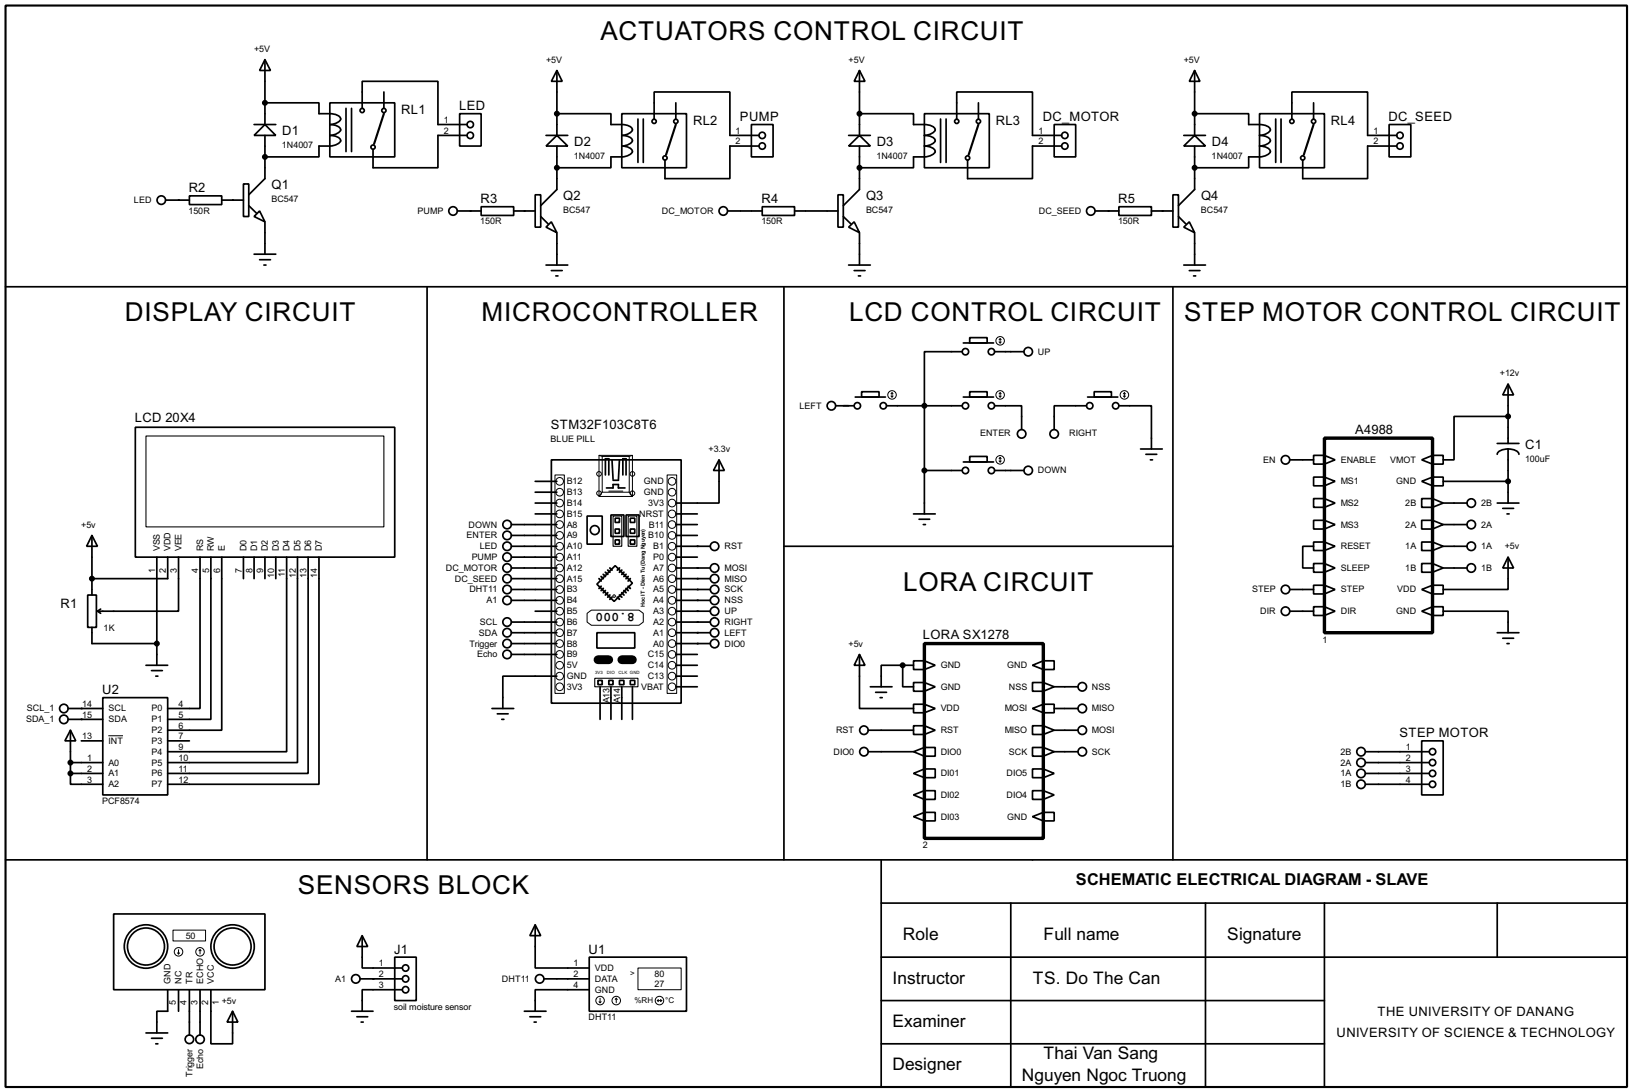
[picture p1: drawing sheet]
<svg xmlns="http://www.w3.org/2000/svg" width="383mm" height="256mm" viewBox="0 0 383 256" stroke-linecap="round" stroke-linejoin="round" font-family="sans-serif">
<path d="M1.3 1.3h381v254h-381zM90.2 26.7l-2.3 7.1M158.8 29.3l-2.3 7.1M229.9 29.3l-2.3 7.1M308.7 29.3l-2.3 7.1" fill="none" stroke="#000" stroke-width=".5"/>
<g fill="none" stroke="#000" stroke-width=".4">
<path d="M62.3 14l1.3 2.6h-2.6zM62.3 14v15.3M130.9 16.6l1.2 2.5h-2.5zM130.9 16.6v15.2M202 16.6l1.3 2.5h-2.6zM202 16.6v15.2M280.7 16.6l1.3 2.5h-2.5zM280.7 16.6v15.2M59.7 29.3h5.1M62.3 29.3l2.5 2.5h-5.1zM62.3 24.2h12.7v2.5a8.7 8.7 0 0 1 4.2 .3 .88 .88 0 0 1 .7 1.2 3.2 3.2 0 0 1-2.4 1.1h.6a2.08 2.08 0 0 1 2 1.2 2.76 2.76 0 0 1-2.6 1.3h.6a2.08 2.08 0 0 1 2 1.3 2.75 2.75 0 0 1-2.6 1.2h-2.5v2.6h-12.7M62.3 31.8v10.2l-3.8 3.8"/>
<path d="M77.5 24.2h15.3v12.7h-15.3zM81.3 25.5v10.1M82.6 25.5v10.1M85.1 25.5v-6.4h17.8v10.2h6.9M90.2 21.6v3.9M108 26.7h5.1v7.6h-5.1zM109.8 31.8h-6.9v7.6h-15.2v-4.3M128.3 34.3l2.6-2.5 2.5 2.5zM128.3 31.8h5.1M130.9 26.7h12.7v2.6a8.4 8.4 0 0 1 4.2 .3 .88 .88 0 0 1 .8 .9 .88 .88 0 0 1-.8 .8l-1.7 .5h.6a2.01 2.01 0 0 1 1.9 1.3 2.65 2.65 0 0 1-2.5 1.2 2.29 2.29 0 0 1 2.5 1.3 2.65 2.65 0 0 1-2.5 1.3h-2.5v2.5h-12.7M130.9 34.3v10.2l-3.8 3.8M146.1 26.7h15.2v12.7h-15.2z"/>
<path d="M149.9 28v10.2M151.2 28v10.2M153.7 28v-6.4h17.8v10.2h6.9M158.8 24.2v3.8M176.6 29.3h5.1v7.6h-5.1zM178.4 34.3h-6.9v7.7h-15.2v-4.4M199.4 34.3l2.6-2.5 2.5 2.5zM199.4 31.8h5.1M202 26.7h12.7v2.6a8.7 8.7 0 0 1 4.2 .3 .87 .87 0 0 1 .7 1.2l-.2 .3a3.7 3.7 0 0 1-2.2 .7h.6a2.08 2.08 0 0 1 2 1.3 2.75 2.75 0 0 1-2.6 1.2 2.37 2.37 0 0 1 2.6 1.3 2.75 2.75 0 0 1-2.6 1.3h-2.5v2.5h-12.7M202 34.3v10.2l-3.8 3.8M217.2 26.7h15.3v12.7h-15.3zM221 28v10.2"/>
<path d="M222.3 28v10.2M224.8 28v-6.4h17.8v10.2h6.9M229.9 24.2v3.8M247.7 29.3h5.1v7.6h-5.1zM249.5 34.3h-6.9v7.7h-15.2v-4.4M278.2 34.3l2.5-2.5 2.6 2.5zM278.2 31.8h5.1M280.7 26.7h12.7v2.6a8.7 8.7 0 0 1 4.3 .3 .87 .87 0 0 1 .7 1.2l-.3 .3a3.7 3.7 0 0 1-2.1 .7h.6a2.08 2.08 0 0 1 1.9 1.3 2.75 2.75 0 0 1-2.5 1.2 2.37 2.37 0 0 1 2.5 1.3 2.75 2.75 0 0 1-2.5 1.3h-2.6v2.5h-12.7M280.7 34.3v10.2l-3.8 3.8M296 26.7h15.2v12.7h-15.2zM299.8 28v10.2M301 28v10.2"/>
<path d="M303.6 28v-6.4h17.8v10.2h6.8M308.7 24.2v3.8M326.4 29.3h5.1v7.6h-5.1zM328.2 34.3h-6.8v7.7h-15.3v-4.4M38.9 47h5.6M44.5 46h7.6v2.1h-7.6zM52.1 47h5.1M57.2 43.2h1.3v7.7h-1.3zM58.5 48.3l1.8 1.8M59.7 50.9l1.3-1.3 1.3 2.5zM59.7 59.7h5.1M62.3 52.1v7.6"/>
<path d="M107.5 49.6h5.6M113.1 48.6h7.6v2h-7.6zM120.7 49.6h5.1M125.8 45.8h1.3v7.6h-1.3zM127.1 50.9l1.7 1.7M128.3 53.4l1.3-1.3 1.3 2.6zM130.9 54.7v7.6M171 49.6h8.1M179.1 48.6h7.6v2h-7.6zM186.7 49.6h10.2M196.9 45.8h1.3v7.6h-1.3zM198.2 50.9l1.8 1.7"/>
<path d="M199.4 53.4l1.3-1.3 1.3 2.6zM202 54.7v7.6M257.4 49.6h5.5M262.9 48.6h7.7v2h-7.7zM270.6 49.6h5M275.6 45.8h1.3v7.6h-1.3zM276.9 50.9l1.8 1.7M278.2 53.4l1.3-1.3 1.2 2.6zM280.7 54.7v7.6M1.3 67.4h381M61 61h2.6M62 62.3h.5"/>
<path d="M100.4 67.4v134.6M128.3 62.3h5.1M129.6 63.6h2.5M130.6 64.8h.5M184.2 67.4v134.6M199.4 62.3h5.1M200.7 63.6h2.6M201.7 64.8h.5M227.9 79.3h4.1v1.3h-4.1zM275.6 67.4v134.6M278.2 62.3h5.1M279.5 63.6h2.5"/>
<path d="M280.5 64.8h.5M196.4 95.3h4.3M201 93.3h7.1M202.5 92h4.1v1.3h-4.1zM208.3 95.3h17.8M226.1 82.6h-8.9v38.1M226.4 93.3h7.1M226.4 80.6h7.1M227.9 92h4.1v1.3h-4.1zM233.7 95.3h6.4v5.6M233.7 82.6h6.9M255.3 95.3h-7.6v5.6"/>
<path d="M255.6 93.3h7.1M257.1 92h4.1v1.3h-4.1zM262.9 95.3h7.7v10.2M354.4 90.2l1.3 2.6h-2.6zM354.4 97.8h-12.7v10.2h-2.6M354.4 90.2v14M31.8 100.4h61v30.5h-61zM125.8 118.2h5.1M125.8 113.1h5.1M125.8 115.6h5.1M129.6 108h30.5v57.2h-30.5zM142.3 111.6v-3.8h.8v3.8"/>
<path d="M142.5 114.6h1.6v-.8h1.2v.8h1.6M143.8 108l.3 4.6M145.6 108l-.3 4.8h-1.2M146.4 111.6v-3.8h.7v3.8M169 108l1.2 2.5h-2.5zM169 108v10.2h-10.2M217.2 110.5h8.9M226.4 108.5h7.1M227.9 107.2h4.1v1.3h-4.1zM233.7 110.5h6.9M268 105.5h5.1M269.3 106.7h2.5"/>
<path d="M270.3 108h.5M303.1 108h5.6M308.7 107h2.5l2.5 1-2.5 1h-2.5zM308.7 112.1h2.5l2.5 1-2.5 1h-2.5zM308.7 117.1h2.5l2.5 1.1-2.5 1h-2.5zM311.2 107v2M311.2 112.1v2M311.2 117.1v2.1M334.1 117.1h2.5l2.5 1.1-2.5 1h-2.5zM334.1 108l2.5-1h2.5v2h-2.5zM334.1 113.1l2.5-1h2.5v2h-2.5zM336.6 107v2"/>
<path d="M336.6 112.1v2M336.6 117.1v2.1M339.1 118.2h5.6M339.1 113.1h15.3M351.8 118.2h5.1M351.8 104.2h5.1M353.1 119.4h2.6M354.4 105.5h.6a2.03 2.03 0 0 1 1.9 1.2M354.4 105.5h-.7a2.08 2.08 0 0 0-1.9 1.2M354.4 105.5v12.7M20.6 139.8h2.1v7.6h-2.1zM21.6 125.8l1.3 2.5h-2.5z"/>
<path d="M21.6 125.8v14M36.9 130.9v25.4M39.4 130.9v5h-17.8M42 130.9v12.7h-19.1M47 130.9v35.5h-7.6M49.6 130.9v38.1h-10.2M52.1 130.9v40.6h-12.7M57.2 130.9v5M59.7 130.9v5M62.3 130.9v5M64.8 130.9v5M67.4 130.9v45.7h-28"/>
<path d="M69.9 130.9v48.2h-30.5M72.4 130.9v50.8h-33M75 130.9v53.3h-35.6M120.2 135.9h10.7M120.2 138.5h10.7M120.2 123.2h10.7M120.2 128.3h10.7M120.2 133.4h10.7M120.2 125.8h10.7M120.2 130.9h10.7M125.8 120.7h5.1M138 121.2h3.5v6.6h-3.5z"/>
<path d="M143.6 121h3v5h-3zM144.6 132.9l4 4.1-4.3 4.3-4-4.1zM144.6 124.3h1v1h-1zM144.6 126.8h1v1h-1zM144.6 121.7h1v1h-1zM147.1 121h3.1v5h-3.1zM148.1 124.3h1.1v1h-1.1zM148.1 126.8h1.1v1h-1.1zM148.1 121.7h1.1v1h-1.1zM158.8 135.9h8.1M158.8 138.5h8.1M158.8 123.2h5.1"/>
<path d="M158.8 128.3h8.1M158.8 133.4h8.1M158.8 125.8h5.1M158.8 130.9h5.1M158.8 120.7h5.1M184.2 128.3h91.4M214.7 120.7h5.1M216 122h2.5M217 123.2h.5M303.1 138.5h5.6M308.7 122.2h2.5l2.5 1-2.5 1.1h-2.5zM308.7 127.3h2.5l2.5 1-2.5 1h-2.5z"/>
<path d="M308.7 132.4h2.5l2.5 1-2.5 1h-2.5zM308.7 137.5h2.5l2.5 1-2.5 1h-2.5zM308.7 128.3h-2.6v5.1h2.6M311.2 122.2v2.1M311.2 127.3v2M311.2 132.4v2M311.2 137.5v2M334.1 122.2h2.5l2.5 1-2.5 1.1h-2.5zM334.1 127.3h2.5l2.5 1-2.5 1h-2.5zM334.1 132.4h2.5l2.5 1-2.5 1h-2.5zM334.1 138.5l2.5-1h2.5v2h-2.5zM336.6 122.2v2.1"/>
<path d="M336.6 127.3v2M336.6 132.4v2M336.6 137.5v2M339.1 123.2h5.6M339.1 128.3h5.6M339.1 133.4h5.6M354.1 120.7h.5M354.4 130.9l1.3 2.5h-2.6zM354.4 130.9v7.6h-15.3M21.6 147.4v3.8h15.3M22.9 143.6l.8 .5M23.7 143.1l-.8 .5"/>
<path d="M34.3 156.3h5.1M35.6 157.5h2.6M36.6 158.8h.5M120.2 151.2h10.7M120.2 146.1h10.7M120.2 148.6h10.7M120.2 141h10.7M120.2 153.7h10.7M125.8 143.6h5.1M130.9 158.8h-12.7v7.6M140.3 148.6h8.9v3.6h-8.9zM140.5 159.8h1v1h-1z"/>
<path d="M140.5 154.2h2.6v1.6h-2.6zM143.1 159.8h1v1h-1zM145.6 159.8h1v1h-1zM146.1 154.2h2.5v1.6h-2.5zM148.1 159.8h1.1v1h-1.1zM158.8 151.2h8.1M158.8 143.6h8.1M158.8 156.3h5.1M158.8 146.1h8.1M158.8 148.6h8.1M158.8 141h8.1M158.8 153.7h5.1"/>
<path d="M158.8 158.8h5.1M202 153.7l1.3 2.6h-2.6zM202 153.7v12.7h12.7M212.1 156.3h-5v5M212.1 156.3v5h2.6M212.1 156.3h2.6M214.7 155.2h2.5l2.6 1.1-2.6 1h-2.5zM217.2 155.2v2.1M242.6 156.3l2.6-1.1h2.5v2.1h-2.5zM245.2 155.2v2.1M303.1 143.6h5.6M308.7 142.5h2.5l2.5 1.1-2.5 1h-2.5z"/>
<path d="M311.2 142.5v2.1M334.1 143.6l2.5-1.1h2.5v2.1h-2.5zM336.6 142.5v2.1M339.1 143.6h15.3v5M351.8 148.6h5.1M353.1 149.9h2.6M354.1 151.2h.5M16.1 166.4h8.1M16.1 169h8.1M16.6 171.5l1.2 2.5h-2.5zM16.6 171.5v10.2M16.6 179.1h7.6"/>
<path d="M19.1 174h5.1M24.2 163.9h15.2v22.8h-15.2zM39.4 174h5.1M115.6 166.4h5.1M116.9 167.7h2.5M117.9 169h.5M141 161.3v7.7M143.6 161.3v7.7M146.1 161.3v7.7M148.6 161.3v7.7M158.8 161.3h5.1M204 171.5h10.7"/>
<path d="M204 176.6h10.7M204.5 161.3h5.1M205.8 162.6h2.5M206.8 163.9h.5M214.7 160.3h2.5l2.6 1-2.6 1.1h-2.5zM214.7 165.4h2.5l2.6 1-2.6 1h-2.5zM214.7 170.5h2.5l2.6 1-2.6 1h-2.5zM214.7 176.6l2.5-1h2.6v2h-2.6zM217.2 160.3v2.1M217.2 165.4v2M217.2 170.5v2M217.2 175.6v2"/>
<path d="M242.6 166.4l2.6-1h2.5v2h-2.5zM242.6 160.3h2.6l2.5 1-2.5 1.1h-2.6zM242.6 170.5h2.6l2.5 1-2.5 1h-2.6zM242.6 175.6h2.6l2.5 1-2.5 1h-2.6zM245.2 160.3v2.1M245.2 165.4v2M245.2 170.5v2M245.2 175.6v2M247.7 171.5h5.6M247.7 176.6h5.6M247.7 166.4h5.6M247.7 161.3h5.6"/>
<path d="M320.9 179.1h14.9M320.9 176.6h14.9M334.1 174h5v12.7h-5zM16.6 181.7v2.5h7.6M16.6 181.7h7.6M214.7 181.7l2.5-1.1h2.6v2.1h-2.6zM214.7 186.7l2.5-1h2.6v2.1h-2.6zM214.7 191.8l2.5-1h2.6v2h-2.6zM217.2 180.6v2.1M217.2 185.7v2.1M217.2 190.8v2M242.6 191.8l2.6-1h2.5v2h-2.5z"/>
<path d="M242.6 180.6h2.6l2.5 1.1-2.5 1h-2.6zM242.6 185.7h2.6l2.5 1-2.5 1.1h-2.6zM245.2 180.6v2.1M245.2 185.7v2.1M245.2 190.8v2M320.9 181.7h14.9M320.9 184.2h14.9M1.3 202h381M26.7 214.7h35.6v17.8h-35.6zM85.1 219.8l1.3 2.5h-2.5zM85.1 219.8v7.6h9.4M125.8 217.2l1.3 2.6h-2.6z"/>
<path d="M125.8 217.2v10.2h12.7M207.1 202v53.3zM207.1 212.1h175.2M237.5 212.1v43.2M283.3 212.1v43.2M311.2 212.1v43.2M351.8 212.1v12.7M39.4 232.5v5h-2.5v5.1M42 232.5v5M44.5 232.5v10.6M47 232.5v10.6M49.6 232.5v12.7h5.1v-7.7"/>
<path d="M54.7 237.5l1.2 2.6h-2.5zM82.6 237.5h5.1M83.9 238.8h2.5M84.6 229.9h9.9M92.8 224.8h5v10.2h-5zM94.5 232.5h-9.4v5M123.2 237.5h5.1M124.5 238.8h2.6M127.8 229.9h10.7M138.5 224.8h22.8v12.7h-22.8zM138.5 232.5h-12.7v5M207.1 224.8h175.2"/>
<path d="M207.1 235h104.1M34.3 242.6h5.1M35.6 243.9h2.6M36.6 245.2h.5M84.9 240.1h.5M125.5 240.1h.5M207.1 245.2h104.1"/>
<circle cx="85.1" cy="26" r=".5"/>
<circle cx="87.6" cy="34.6" r=".5"/>
<circle cx="90.2" cy="26" r=".5"/>
<circle cx="110.5" cy="31.8" r=".75"/>
<circle cx="110.5" cy="29.3" r=".75"/>
<circle cx="153.7" cy="28.5" r=".5"/>
<circle cx="156.2" cy="37.1" r=".5"/>
<circle cx="158.8" cy="28.5" r=".5"/>
<circle cx="179.1" cy="34.3" r=".75"/>
<circle cx="179.1" cy="31.8" r=".75"/>
<circle cx="224.8" cy="28.5" r=".5"/>
<circle cx="227.3" cy="37.1" r=".5"/>
<circle cx="229.9" cy="28.5" r=".5"/>
<circle cx="250.2" cy="34.3" r=".75"/>
<circle cx="250.2" cy="31.8" r=".75"/>
<circle cx="303.5" cy="28.5" r=".5"/>
<circle cx="306.1" cy="37.1" r=".5"/>
<circle cx="308.6" cy="28.5" r=".5"/>
<circle cx="328.9" cy="34.3" r=".75"/>
<circle cx="328.9" cy="31.8" r=".75"/>
<circle cx="37.9" cy="47" r="1"/>
<circle cx="106.4" cy="49.6" r="1"/>
<circle cx="169.9" cy="49.6" r="1"/>
<circle cx="256.3" cy="49.6" r="1"/>
<circle cx="195.3" cy="95.3" r="1"/>
<circle cx="201.4" cy="95.3" r=".75"/>
<circle cx="207.5" cy="95.3" r=".75"/>
<circle cx="226.8" cy="95.3" r=".75"/>
<circle cx="226.8" cy="82.6" r=".75"/>
<circle cx="232.9" cy="82.6" r=".75"/>
<circle cx="232.9" cy="95.3" r=".75"/>
<circle cx="241.6" cy="82.6" r="1"/>
<circle cx="256" cy="95.3" r=".75"/>
<circle cx="262.1" cy="95.3" r=".75"/>
<circle cx="226.8" cy="110.5" r=".75"/>
<circle cx="232.9" cy="110.5" r=".75"/>
<circle cx="240" cy="101.9" r="1"/>
<circle cx="241.6" cy="110.5" r="1"/>
<circle cx="247.7" cy="101.9" r="1"/>
<circle cx="302" cy="108" r="1"/>
<circle cx="345.7" cy="118.2" r="1"/>
<circle cx="119.1" cy="130.9" r="1"/>
<circle cx="119.1" cy="128.3" r="1"/>
<circle cx="119.1" cy="135.9" r="1"/>
<circle cx="119.1" cy="133.4" r="1"/>
<circle cx="119.1" cy="138.5" r="1"/>
<circle cx="119.1" cy="123.2" r="1"/>
<circle cx="119.1" cy="125.8" r="1"/>
<circle cx="139.7" cy="124.5" r="1.05"/>
<circle cx="167.9" cy="135.9" r="1"/>
<circle cx="167.9" cy="133.4" r="1"/>
<circle cx="167.9" cy="138.5" r="1"/>
<circle cx="167.9" cy="128.3" r="1"/>
<circle cx="302" cy="138.5" r="1"/>
<circle cx="345.7" cy="123.2" r="1"/>
<circle cx="345.7" cy="128.3" r="1"/>
<circle cx="345.7" cy="133.4" r="1"/>
<circle cx="119.1" cy="153.7" r="1"/>
<circle cx="119.1" cy="151.2" r="1"/>
<circle cx="119.1" cy="146.1" r="1"/>
<circle cx="119.1" cy="148.6" r="1"/>
<circle cx="119.1" cy="141" r="1"/>
<circle cx="167.9" cy="148.6" r="1"/>
<circle cx="167.9" cy="146.1" r="1"/>
<circle cx="167.9" cy="143.6" r="1"/>
<circle cx="167.9" cy="141" r="1"/>
<circle cx="167.9" cy="151.2" r="1"/>
<circle cx="302" cy="143.6" r="1"/>
<circle cx="15" cy="169" r="1"/>
<circle cx="15" cy="166.4" r="1"/>
<circle cx="203" cy="176.6" r="1"/>
<circle cx="203" cy="171.5" r="1"/>
<circle cx="254.3" cy="166.4" r="1"/>
<circle cx="254.3" cy="171.5" r="1"/>
<circle cx="254.3" cy="176.6" r="1"/>
<circle cx="254.3" cy="161.3" r="1"/>
<circle cx="319.8" cy="176.6" r="1"/>
<circle cx="319.8" cy="179.1" r="1"/>
<circle cx="336.6" cy="179.1" r=".75"/>
<circle cx="336.6" cy="176.6" r=".75"/>
<circle cx="319.8" cy="184.2" r="1"/>
<circle cx="319.8" cy="181.7" r="1"/>
<circle cx="336.6" cy="184.2" r=".75"/>
<circle cx="336.6" cy="181.7" r=".75"/>
<circle cx="34.3" cy="222.3" r="5.1"/>
<circle cx="34.3" cy="222.3" r="4.4"/>
<circle cx="54.6" cy="222.3" r="5.1"/>
<circle cx="54.6" cy="222.3" r="4.4"/>
<circle cx="83.6" cy="229.9" r="1"/>
<circle cx="95.3" cy="232.5" r=".75"/>
<circle cx="95.3" cy="229.9" r=".75"/>
<circle cx="95.3" cy="227.4" r=".75"/>
<circle cx="126.8" cy="229.9" r="1"/>
<circle cx="44.5" cy="244.1" r="1"/>
<circle cx="47" cy="244.1" r="1"/>
</g>
<g fill="#000">
<circle cx="42" cy="47" r=".2"/>
<circle cx="54.7" cy="47" r=".2"/>
<circle cx="110.5" cy="49.6" r=".2"/>
<circle cx="123.2" cy="49.6" r=".2"/>
<circle cx="260.4" cy="49.6" r=".2"/>
<circle cx="273.1" cy="49.6" r=".2"/>
<circle cx="21.6" cy="135.9" r=".2"/>
<circle cx="163.9" cy="135.9" r=".2"/>
<circle cx="163.9" cy="133.4" r=".2"/>
<circle cx="163.9" cy="138.5" r=".2"/>
<circle cx="163.9" cy="128.3" r=".2"/>
<circle cx="163.9" cy="143.6" r=".2"/>
<circle cx="163.9" cy="151.2" r=".2"/>
<circle cx="163.9" cy="148.6" r=".2"/>
<circle cx="163.9" cy="141" r=".2"/>
<circle cx="163.9" cy="146.1" r=".2"/>
<circle cx="19.1" cy="169" r=".2"/>
<circle cx="19.1" cy="166.4" r=".2"/>
<circle cx="87.7" cy="229.9" r=".2"/>
</g>
<path d="M34.3 102.4h55.9v21.4h-55.9zM144.1 121.2h2v7.1h-2zM147.6 121.2h2.1v7.1h-2.1zM139.8 159.3h10.1v2h-10.1z" fill="none" stroke="#000" stroke-width=".25"/>
<g fill="#000" stroke="#000" stroke-width=".4">
<circle cx="62.2" cy="24.2" r=".5"/>
<circle cx="62.2" cy="36.9" r=".5"/>
<circle cx="130.8" cy="26.7" r=".5"/>
<circle cx="130.8" cy="39.4" r=".5"/>
<circle cx="201.9" cy="26.7" r=".5"/>
<circle cx="201.9" cy="39.4" r=".5"/>
<circle cx="280.7" cy="39.4" r=".5"/>
<circle cx="280.7" cy="26.7" r=".5"/>
<circle cx="217.2" cy="95.3" r=".5"/>
<circle cx="354.3" cy="97.8" r=".5"/>
<circle cx="217.2" cy="110.5" r=".5"/>
<circle cx="354.3" cy="113.1" r=".5"/>
<circle cx="21.6" cy="135.9" r=".5"/>
<circle cx="36.8" cy="151.2" r=".5"/>
<circle cx="212.1" cy="156.3" r=".5"/>
<circle cx="16.5" cy="179.1" r=".5"/>
<circle cx="16.5" cy="181.7" r=".5"/>
</g>
<g fill="none" stroke="#000" stroke-width=".23">
<path d="M235 79.6v1M235 79.6l-.2 .2M235 79.6l.3 .2M209.4 93l.2 .3M209.6 92.3v1M209.6 92.3l-.2 .2M209.6 92.3l.3 .2M209.9 93l-.3 .3M234.8 80.3l.2 .3M234.8 93l.2 .3M235 92.3v1M235 92.3l-.2 .2"/>
<path d="M235 92.3l.3 .2M235.3 80.3l-.3 .3M235.3 93l-.3 .3M264 93l.2 .3M264.2 92.3v1M264.2 92.3l-.2 .2M264.2 92.3l.3 .2M264.5 93l-.3 .3M130.4 111.6h2.2v51.3h-2.2zM140.8 107h7.8v9.6h-7.8zM140.8 107l.7 .2M141.5 107.2h6.4v8.4h-6.4z"/>
<path d="M141.5 115.6l-.7 1M143.1 115.4h3.3M147.9 115.6l.7 1M148.6 107l-.7 .2M156.8 111.6h2.2v51.3h-2.2zM234.8 108.3l.2 .2M235 107.5v1M235 107.5l-.2 .3M235 107.5l.3 .3M235.3 108.3l-.3 .2M138 144.1l1-.8h11.2l1 .8v2l-1 .8h-11.2l-1-.8zM25.5 172.8h3.4"/>
<path d="M40.7 218.5h7.6v2.5h-7.6zM41.7 223.8l.3 .3M42 223.1v1M42.2 223.8l-.2 .3M47 223.1l-.2 .2M47 223.1l.3 .2M47 223.1v1M140.8 235.3l.2 .2M141 234.5v1M141.3 235.3l-.3 .2M144.8 234.5l-.2 .3M144.8 234.5l.3 .3"/>
<path d="M144.8 234.5v1M149.9 227.4h10.2v5.1h-10.2zM154.5 235h1M154.5 235l.2 .3M154.7 234.8l-.2 .2M155.2 234.8l.3 .2M155.5 235l-.3 .3"/>
<circle cx="209.6" cy="92.8" r="1"/>
<circle cx="235" cy="80.1" r="1"/>
<circle cx="235" cy="92.8" r="1"/>
<circle cx="264.2" cy="92.8" r="1"/>
<circle cx="131.5" cy="113.1" r=".9"/>
<circle cx="131.5" cy="118.2" r=".9"/>
<circle cx="131.5" cy="115.6" r=".9"/>
<circle cx="140.7" cy="115.9" r=".55"/>
<circle cx="140.7" cy="111.3" r=".55"/>
<circle cx="148.6" cy="111.3" r=".55"/>
<circle cx="148.6" cy="115.9" r=".55"/>
<circle cx="157.9" cy="118.2" r=".9"/>
<circle cx="157.9" cy="113.1" r=".9"/>
<circle cx="157.9" cy="115.6" r=".9"/>
<circle cx="235" cy="108" r="1"/>
<circle cx="131.5" cy="133.4" r=".9"/>
<circle cx="131.5" cy="125.8" r=".9"/>
<circle cx="131.5" cy="128.3" r=".9"/>
<circle cx="131.5" cy="138.5" r=".9"/>
<circle cx="131.5" cy="120.7" r=".9"/>
<circle cx="131.5" cy="123.2" r=".9"/>
<circle cx="131.5" cy="135.9" r=".9"/>
<circle cx="131.5" cy="130.9" r=".9"/>
<circle cx="157.9" cy="133.4" r=".9"/>
<circle cx="157.9" cy="120.7" r=".9"/>
<circle cx="157.9" cy="128.3" r=".9"/>
<circle cx="157.9" cy="130.9" r=".9"/>
<circle cx="157.9" cy="135.9" r=".9"/>
<circle cx="157.9" cy="138.5" r=".9"/>
<circle cx="157.9" cy="123.2" r=".9"/>
<circle cx="157.9" cy="125.8" r=".9"/>
<circle cx="131.5" cy="153.7" r=".9"/>
<circle cx="131.5" cy="148.6" r=".9"/>
<circle cx="131.5" cy="158.8" r=".9"/>
<circle cx="131.5" cy="151.2" r=".9"/>
<circle cx="131.5" cy="156.3" r=".9"/>
<circle cx="131.5" cy="146.1" r=".9"/>
<circle cx="131.5" cy="141" r=".9"/>
<circle cx="131.5" cy="143.6" r=".9"/>
<circle cx="144.3" cy="140" r=".3"/>
<circle cx="157.9" cy="153.7" r=".9"/>
<circle cx="157.9" cy="141" r=".9"/>
<circle cx="157.9" cy="143.6" r=".9"/>
<circle cx="157.9" cy="146.1" r=".9"/>
<circle cx="157.9" cy="148.6" r=".9"/>
<circle cx="157.9" cy="158.8" r=".9"/>
<circle cx="157.9" cy="156.3" r=".9"/>
<circle cx="157.9" cy="151.2" r=".9"/>
<circle cx="131.5" cy="161.3" r=".9"/>
<circle cx="157.9" cy="161.3" r=".9"/>
<circle cx="41.9" cy="223.6" r="1"/>
<circle cx="47" cy="223.6" r="1"/>
<circle cx="141" cy="235" r="1"/>
<circle cx="144.8" cy="235" r="1"/>
<circle cx="154.9" cy="235" r="1"/>
</g>
<path d="M311.2 102.9h25.4v45.7h-25.4zM217.2 151.2h28v45.7h-28z" fill="none" stroke="#000" stroke-width=".8"/>
<g fill="none" stroke="#000" stroke-width=".45">
<path d="M140.8 135.9l.5 .6M141.3 135.4l.5 .5M141.3 137.7l-.5 .5M141.8 134.9l.5 .5M141.8 138.2l-.5 .5M142.3 134.4l.5 .5M142.3 138.7l-.5 .5M142.8 133.9l.5 .5M142.8 139.2l-.5 .6M143.3 133.4l.5 .5M143.3 139.8l-.5 .5M145.6 139.8l.5 .5"/>
<path d="M145.6 133.4l-.5 .5M146.1 139.2l.5 .6M146.1 133.9l-.5 .5M146.6 138.7l.5 .5M146.6 134.4l-.5 .5M147.1 138.2l.5 .5M147.1 134.9l-.5 .5M147.6 137.7l.5 .5M147.6 135.4l-.5 .5M148.1 135.9l-.5 .6M143.8 140.3l-.5 .5M145.1 140.3l.5 .5"/>
</g>
<path d="M140.5 155h2.6M146.1 155h2.5" fill="none" stroke="#000" stroke-width="2.1"/>
<g font-size="6.9">
<text x="141.1" y="9.4">ACTUATORS CONTROL CIRCUIT</text>
<text x="29.4" y="75.4">DISPLAY CIRCUIT</text>
<text x="113.2" y="75.4">MICROCONTROLLER</text>
<text x="199.5" y="75.4">LCD CONTROL CIRCUIT</text>
<text x="278.3" y="75.4">STEP MOTOR CONTROL CIRCUIT</text>
<text x="212.2" y="138.9">LORA CIRCUIT</text>
<text x="70" y="210">SENSORS BLOCK</text>
</g>
<g font-size="4.6">
<text x="212.2" y="220.9">Role</text>
<text x="245.2" y="220.9">Full name</text>
<text x="288.4" y="220.9">Signature</text>
<text x="209.7" y="231">Instructor</text>
<text x="242.7" y="231">TS. Do The Can</text>
<text x="209.7" y="241.2">Examiner</text>
<text x="209.7" y="251.4">Designer</text>
<text x="245.2" y="248.8">Thai Van Sang</text>
<text x="240.1" y="253.9">Nguyen Ngoc Truong</text>
</g>
<text font-size="4.3" x="252.8" y="207.9">SCHEMATIC ELECTRICAL DIAGRAM - SLAVE</text>
<g font-size="3.4">
<text x="94.3" y="26.7">RL1</text>
<text x="107.9" y="25.9">LED</text>
<text x="162.9" y="29.3">RL2</text>
<text x="173.9" y="28.5">PUMP</text>
<text x="234" y="29.3">RL3</text>
<text x="245" y="28.5">DC_MOTOR</text>
<text x="312.7" y="29.3">RL4</text>
<text x="326.3" y="28.5">DC_SEED</text>
<text x="66.3" y="31.8">D1</text>
<text x="134.9" y="34.4">D2</text>
<text x="206" y="34.4">D3</text>
<text x="284.8" y="34.4">D4</text>
<text x="44.4" y="45.2">R2</text>
<text x="63.8" y="44.5">Q1</text>
<text x="112.9" y="47.8">R3</text>
<text x="132.4" y="47.1">Q2</text>
<text x="179" y="47.8">R4</text>
<text x="203.5" y="47.1">Q3</text>
<text x="262.8" y="47.8">R5</text>
<text x="282.2" y="47.1">Q4</text>
<text x="31.7" y="99.1">LCD 20X4</text>
<text x="129.4" y="100.8">STM32F103C8T6</text>
<text x="318.5" y="101.9">A4988</text>
<text x="358.4" y="105.5">C1</text>
<text x="14.3" y="142.8">R1</text>
<text x="149.2" y="144" transform="rotate(-180 149.2 144)">8.000</text>
<text x="216.9" y="150.2">LORA SX1278</text>
<text x="24" y="163.1">U2</text>
<text x="328.8" y="173.2">STEP MOTOR</text>
<text x="92.6" y="224">J1</text>
<text x="138.3" y="224">U1</text>
<text x="323.7" y="238.6">THE UNIVERSITY OF DANANG</text>
<text x="314.1" y="243.7">UNIVERSITY OF SCIENCE &amp; TECHNOLOGY</text>
</g>
<g font-size="2.4">
<text x="59.7" y="12.1">+5V</text>
<text x="128.3" y="14.7">+5V</text>
<text x="199.4" y="14.7">+5V</text>
<text x="278.2" y="14.7">+5V</text>
<text x="104.3" y="28.9">1</text>
<text x="66.3" y="34.8">1N4007</text>
<text x="104.3" y="31.4">2</text>
<text x="172.9" y="31.4">1</text>
<text x="172.9" y="33.9">2</text>
<text x="244" y="31.4">1</text>
<text x="244" y="33.9">2</text>
<text x="322.8" y="31.4">1</text>
<text x="322.8" y="33.9">2</text>
<text x="134.9" y="37.3">1N4007</text>
<text x="206" y="37.3">1N4007</text>
<text x="284.7" y="37.3">1N4007</text>
<text x="31.5" y="47.7">LED</text>
<text x="63.8" y="47.4">BC547</text>
<text x="44.3" y="50.1">150R</text>
<text x="98.1" y="50.2">PUMP</text>
<text x="112.9" y="52.7">150R</text>
<text x="132.3" y="50">BC547</text>
<text x="155.5" y="50.2">DC_MOTOR</text>
<text x="178.9" y="52.7">150R</text>
<text x="203.5" y="50">BC547</text>
<text x="244.1" y="50.2">DC_SEED</text>
<text x="262.7" y="52.7">150R</text>
<text x="282.2" y="50">BC547</text>
<text x="243.9" y="83.3">UP</text>
<text x="352.5" y="88.4">+12v</text>
<text x="187.8" y="96">LEFT</text>
<text x="129.4" y="103.7">BLUE PILL</text>
<text x="166.5" y="106.2">+3.3v</text>
<text x="230.3" y="102.4">ENTER</text>
<text x="251.2" y="102.4">RIGHT</text>
<text x="133.2" y="113.8">B12</text>
<text x="151.3" y="113.8">GND</text>
<text x="243.9" y="111.2">DOWN</text>
<text x="296.8" y="108.7">EN</text>
<text x="315" y="108.7">ENABLE</text>
<text x="315" y="113.8">MS1</text>
<text x="326.7" y="108.7">VMOT</text>
<text x="328" y="113.8">GND</text>
<text x="358.4" y="108.4">100uF</text>
<text x="133.2" y="116.3">B13</text>
<text x="133.2" y="118.9">B14</text>
<text x="151.3" y="116.3">GND</text>
<text x="152.3" y="118.9">3V3</text>
<text x="315" y="118.9">MS2</text>
<text x="330.2" y="118.9">2B</text>
<text x="348" y="118.9">2B</text>
<text x="19.1" y="123.9">+5v</text>
<text x="110.1" y="123.9">DOWN</text>
<text x="133.2" y="121.4">B15</text>
<text x="133.2" y="123.9">A8</text>
<text x="150.2" y="121.4">NRST</text>
<text x="152.5" y="123.9">B11</text>
<text x="315" y="123.9">MS3</text>
<text x="330.2" y="123.9">2A</text>
<text x="348" y="123.9">2A</text>
<text x="37.6" y="129.5" transform="rotate(-90 37.6 129.5)">VSS</text>
<text x="40.1" y="129.5" transform="rotate(-90 40.1 129.5)">VDD</text>
<text x="42.7" y="129.5" transform="rotate(-90 42.7 129.5)">VEE</text>
<text x="47.7" y="129.5" transform="rotate(-90 47.7 129.5)">RS</text>
<text x="50.3" y="129.5" transform="rotate(-90 50.3 129.5)">RW</text>
<text x="52.8" y="129.5" transform="rotate(-90 52.8 129.5)">E</text>
<text x="57.9" y="129.5" transform="rotate(-90 57.9 129.5)">D0</text>
<text x="60.4" y="129.5" transform="rotate(-90 60.4 129.5)">D1</text>
<text x="63" y="129.5" transform="rotate(-90 63 129.5)">D2</text>
<text x="65.5" y="129.5" transform="rotate(-90 65.5 129.5)">D3</text>
<text x="68.1" y="129.5" transform="rotate(-90 68.1 129.5)">D4</text>
<text x="70.6" y="129.5" transform="rotate(-90 70.6 129.5)">D5</text>
<text x="73.1" y="129.5" transform="rotate(-90 73.1 129.5)">D6</text>
<text x="75.7" y="129.5" transform="rotate(-90 75.7 129.5)">D7</text>
<text x="109.6" y="126.5">ENTER</text>
<text x="110.8" y="131.6">PUMP</text>
<text x="112.7" y="129">LED</text>
<text x="133.2" y="126.5">A9</text>
<text x="133.2" y="129">A10</text>
<text x="133.2" y="131.6">A11</text>
<text x="152.3" y="126.5">B10</text>
<text x="153.5" y="129">B1</text>
<text x="153.5" y="131.6">P0</text>
<text x="170.2" y="129">RST</text>
<text x="315" y="129">RESET</text>
<text x="330.2" y="129">1A</text>
<text x="348" y="129">1A</text>
<text x="353.6" y="129">+5v</text>
<text x="36.4" y="134.6" transform="rotate(-90 36.4 134.6)">1</text>
<text x="39" y="134.6" transform="rotate(-90 39 134.6)">2</text>
<text x="41.5" y="134.6" transform="rotate(-90 41.5 134.6)">3</text>
<text x="46.6" y="134.6" transform="rotate(-90 46.6 134.6)">4</text>
<text x="49.1" y="134.6" transform="rotate(-90 49.1 134.6)">5</text>
<text x="51.7" y="134.5" transform="rotate(-90 51.7 134.5)">6</text>
<text x="56.8" y="134.6" transform="rotate(-90 56.8 134.6)">7</text>
<text x="59.3" y="134.6" transform="rotate(-90 59.3 134.6)">8</text>
<text x="61.8" y="134.6" transform="rotate(-90 61.8 134.6)">9</text>
<text x="64.4" y="135.7" transform="rotate(-90 64.4 135.7)">10</text>
<text x="67" y="135.5" transform="rotate(-90 67 135.5)">11</text>
<text x="69.5" y="135.7" transform="rotate(-90 69.5 135.7)">12</text>
<text x="72" y="135.7" transform="rotate(-90 72 135.7)">13</text>
<text x="74.6" y="135.7" transform="rotate(-90 74.6 135.7)">14</text>
<text x="104.7" y="134.1">DC_MOTOR</text>
<text x="106.9" y="136.6">DC_SEED</text>
<text x="133.2" y="134.1">A12</text>
<text x="133.2" y="136.6">A15</text>
<text x="153.5" y="134.1">A7</text>
<text x="153.5" y="136.6">A6</text>
<text x="170.2" y="136.6">MISO</text>
<text x="170.2" y="134.1">MOSI</text>
<text x="315" y="134.1">SLEEP</text>
<text x="330.2" y="134.1">1B</text>
<text x="348" y="134.1">1B</text>
<text x="110.3" y="139.2">DHT11</text>
<text x="114.3" y="141.7">A1</text>
<text x="133.2" y="139.2">B3</text>
<text x="133.2" y="141.7">B4</text>
<text x="153.5" y="139.2">A5</text>
<text x="153.5" y="141.7">A4</text>
<text x="170.2" y="141.7">NSS</text>
<text x="170.2" y="139.2">SCK</text>
<text x="294.2" y="139.2">STEP</text>
<text x="315" y="139.2">STEP</text>
<text x="328.3" y="139.2">VDD</text>
<text x="24.4" y="148.2">1K</text>
<text x="112.5" y="149.3">SDA</text>
<text x="112.7" y="146.8">SCL</text>
<text x="133.2" y="144.3">B5</text>
<text x="133.2" y="146.8">B6</text>
<text x="133.2" y="149.3">B7</text>
<text x="153.5" y="144.3">A3</text>
<text x="153.5" y="146.8">A2</text>
<text x="153.5" y="149.3">A1</text>
<text x="170.2" y="149.3">LEFT</text>
<text x="170.2" y="146.8">RIGHT</text>
<text x="170.2" y="144.3">UP</text>
<text x="296.1" y="144.3">DIR</text>
<text x="315" y="144.3">DIR</text>
<text x="328" y="144.3">GND</text>
<text x="110.3" y="151.9">Trigger</text>
<text x="112.1" y="154.4">Echo</text>
<text x="133.2" y="151.9">B8</text>
<text x="133.2" y="154.4">B9</text>
<text x="152.2" y="154.4">C15</text>
<text x="153.5" y="151.9">A0</text>
<text x="170.2" y="151.9">DIO0</text>
<text x="199.4" y="151.9">+5v</text>
<text x="310.8" y="151">1</text>
<text x="133.2" y="157">5V</text>
<text x="133.2" y="159.5">GND</text>
<text x="152.2" y="157">C14</text>
<text x="152.2" y="159.5">C13</text>
<text x="221" y="157">GND</text>
<text x="236.6" y="157">GND</text>
<text x="6.3" y="167.1">SCL_1</text>
<text x="19.3" y="166">14</text>
<text x="25.5" y="167.1">SCL</text>
<text x="35.6" y="167.1">P0</text>
<text x="42" y="166">4</text>
<text x="133.2" y="162">3V3</text>
<text x="143.2" y="165.2" transform="rotate(-90 143.2 165.2)">A13</text>
<text x="145.8" y="165.2" transform="rotate(-90 145.8 165.2)">A14</text>
<text x="150.6" y="162">VBAT</text>
<text x="221" y="162">GND</text>
<text x="221" y="167.1">VDD</text>
<text x="236.1" y="167.1">MOSI</text>
<text x="237" y="162">NSS</text>
<text x="256.6" y="167.1">MISO</text>
<text x="256.6" y="162">NSS</text>
<text x="6.1" y="169.7">SDA_1</text>
<text x="19.3" y="168.6">15</text>
<text x="19.3" y="173.6">13</text>
<text x="25.5" y="169.7">SDA</text>
<text x="35.6" y="169.7">P1</text>
<text x="35.6" y="172.2">P2</text>
<text x="42" y="168.6">5</text>
<text x="42" y="171.1">6</text>
<text x="42" y="173.6">7</text>
<text x="196.4" y="172.2">RST</text>
<text x="221" y="172.2">RST</text>
<text x="236.1" y="172.2">MISO</text>
<text x="256.6" y="172.2">MOSI</text>
<text x="20.5" y="178.7">1</text>
<text x="25.5" y="174.7">INT</text>
<text x="25.5" y="179.8">A0</text>
<text x="35.6" y="174.7">P3</text>
<text x="35.6" y="177.3">P4</text>
<text x="35.6" y="179.8">P5</text>
<text x="42" y="176.2">9</text>
<text x="42" y="178.7">10</text>
<text x="195.8" y="177.3">DIO0</text>
<text x="221" y="177.3">DIO0</text>
<text x="237" y="177.3">SCK</text>
<text x="256.6" y="177.3">SCK</text>
<text x="315" y="177.3">2B</text>
<text x="315" y="179.8">2A</text>
<text x="330.4" y="176.2">1</text>
<text x="330.4" y="178.7">2</text>
<text x="20.5" y="181.3">2</text>
<text x="20.5" y="183.8">3</text>
<text x="25.5" y="182.4">A1</text>
<text x="25.5" y="184.9">A2</text>
<text x="35.6" y="182.4">P6</text>
<text x="35.6" y="184.9">P7</text>
<text x="42" y="181.3">11</text>
<text x="42" y="183.8">12</text>
<text x="221" y="182.4">DI01</text>
<text x="236.5" y="182.4">DIO5</text>
<text x="315" y="182.4">1A</text>
<text x="315" y="184.9">1B</text>
<text x="330.4" y="181.3">3</text>
<text x="330.4" y="183.8">4</text>
<text x="24" y="188.8">PCF8574</text>
<text x="221" y="187.4">DI02</text>
<text x="236.5" y="187.4">DIO4</text>
<text x="221" y="192.5">DI03</text>
<text x="236.6" y="192.5">GND</text>
<text x="216.8" y="199.2">2</text>
<text x="43.7" y="220.5">50</text>
<text x="89.1" y="227">1</text>
<text x="134.8" y="227">1</text>
<text x="40.1" y="231.1" transform="rotate(-90 40.1 231.1)">GND</text>
<text x="42.7" y="231.1" transform="rotate(-90 42.7 231.1)">NC</text>
<text x="45.2" y="231.1" transform="rotate(-90 45.2 231.1)">TR</text>
<text x="47.7" y="231.1" transform="rotate(-90 47.7 231.1)">ECHO</text>
<text x="50.3" y="231.1" transform="rotate(-90 50.3 231.1)">VCC</text>
<text x="78.8" y="230.6">A1</text>
<text x="89.1" y="229.5">2</text>
<text x="89.1" y="232.1">3</text>
<text x="117.9" y="230.6">DHT11</text>
<text x="134.8" y="229.5">2</text>
<text x="134.8" y="232.1">4</text>
<text x="139.8" y="230.6">DATA</text>
<text x="139.8" y="228.1">VDD</text>
<text x="139.8" y="233.2">GND</text>
<text x="153.8" y="229.4">80</text>
<text x="153.8" y="231.9">27</text>
<text x="41.3" y="236.2" transform="rotate(-90 41.3 236.2)">5</text>
<text x="43.8" y="236.2" transform="rotate(-90 43.8 236.2)">4</text>
<text x="46.4" y="236.2" transform="rotate(-90 46.4 236.2)">3</text>
<text x="48.9" y="236.2" transform="rotate(-90 48.9 236.2)">2</text>
<text x="51.5" y="236.2" transform="rotate(-90 51.5 236.2)">1</text>
<text x="52.1" y="235.7">+5v</text>
<text x="92.6" y="237.1">soil moisture sensor</text>
<text x="138.3" y="239.6">DHT11</text>
<text x="47.7" y="251.1" transform="rotate(-90 47.7 251.1)">Echo</text>
<text x="45.2" y="252.9" transform="rotate(-90 45.2 252.9)">Trigger</text>
</g>
<g font-size="2.1">
<text x="148.1" y="229.3">&gt;</text>
<text x="149.1" y="235.6">%RH</text>
<text x="156.3" y="235.6">°C</text>
</g>
<text font-size="1.5" x="151.6" y="142.6" transform="rotate(-90 151.6 142.6)">Hoc IT - Dien Tu (Dang Nguyen)</text>
<g font-size="1.2">
<text x="139.9" y="158.4">3V3</text>
<text x="142.6" y="158.4">DIO</text>
<text x="145.4" y="158.4">CLK GND</text>
</g>
</svg>
